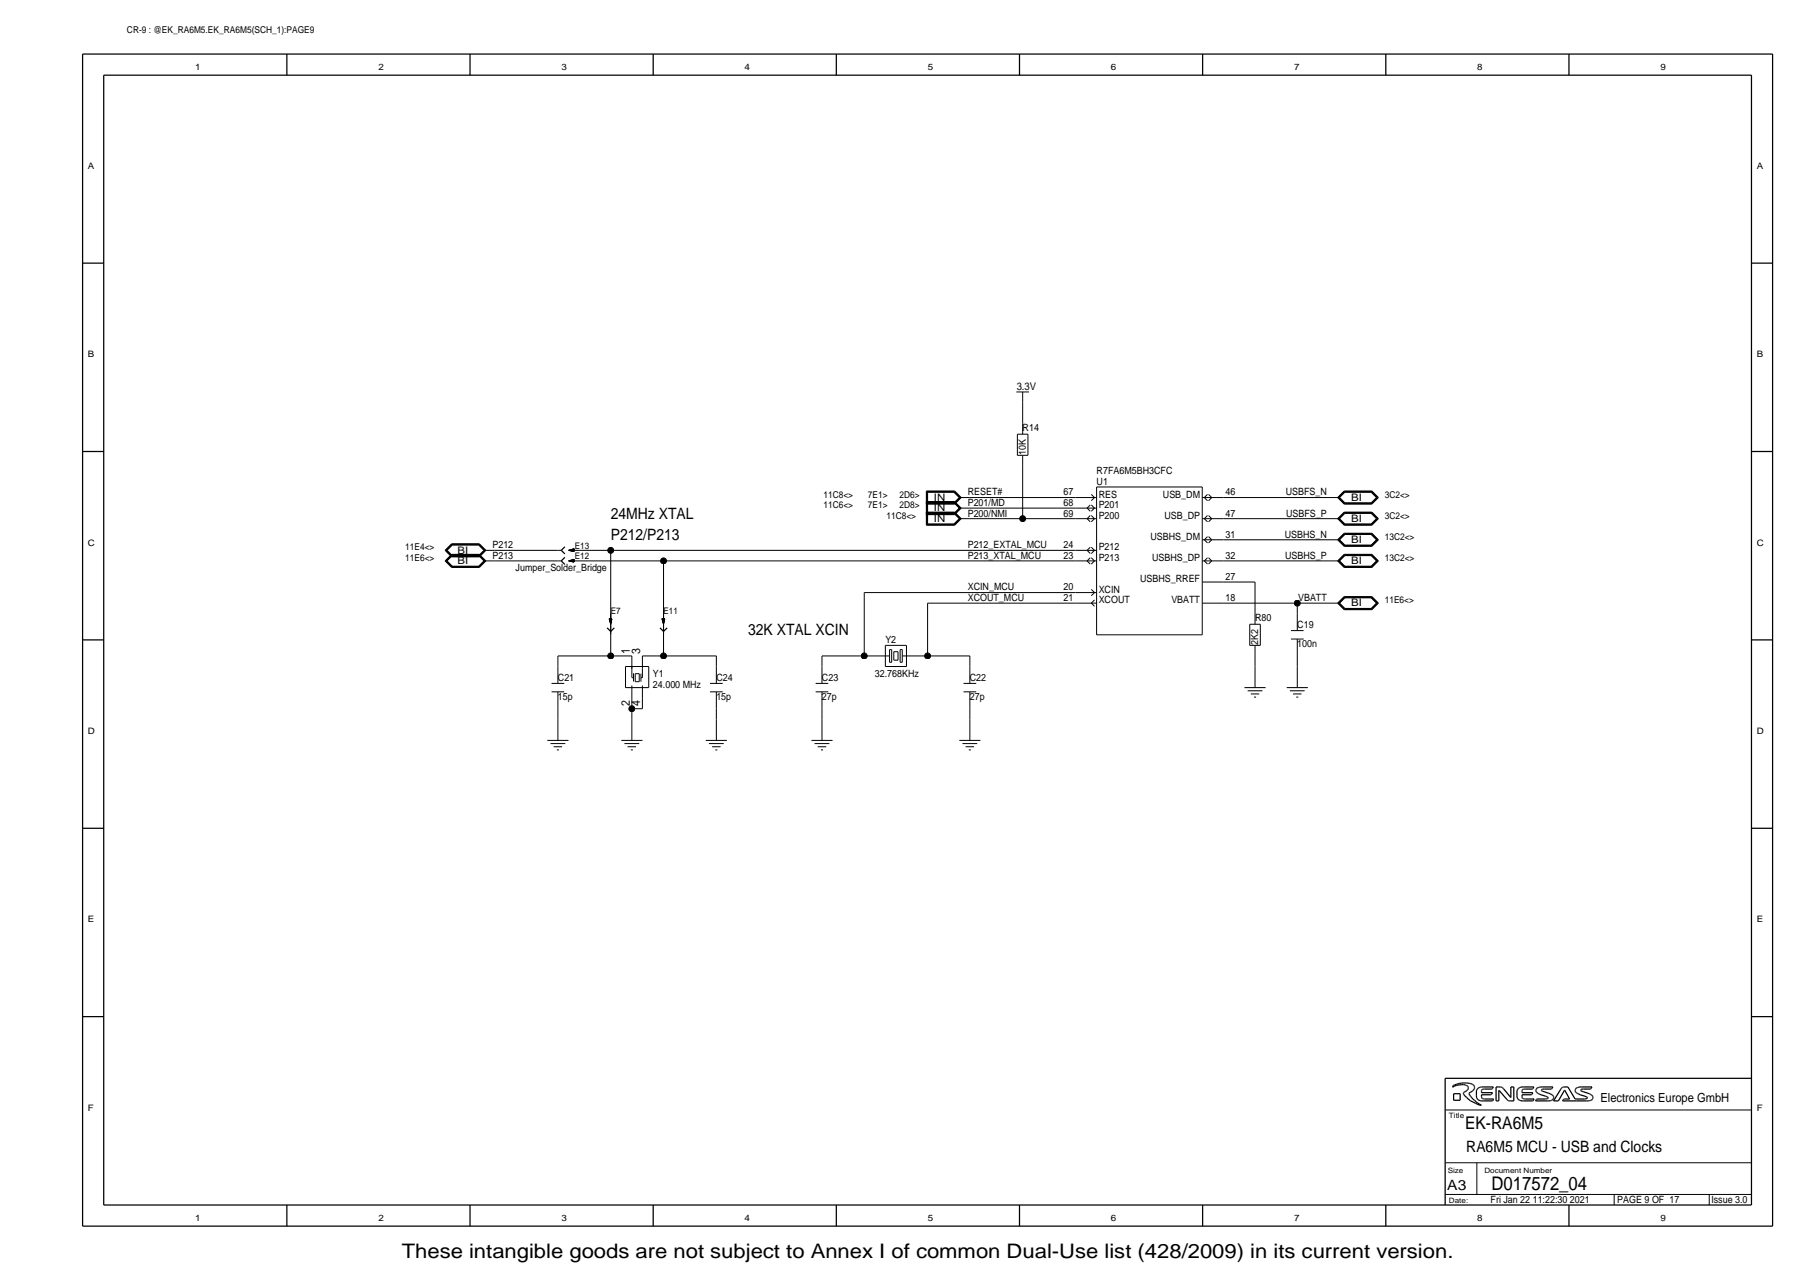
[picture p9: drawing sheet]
<svg xmlns="http://www.w3.org/2000/svg" width="433mm" height="309mm" viewBox="0 0 433 309" stroke-linecap="round" stroke-linejoin="round" font-family="sans-serif">
<g fill="none" stroke="#000" stroke-width=".24">
<path d="M244.4 94.3h3zM245.9 96.8v5.1zM245.9 94.3v2.5zM222.8 118.1v3.2zM222.8 118.1h6.8zM222.9 118.2h6.6zM222.9 118.2v3zM223 118.3h6.5zM223 118.3v2.8zM223.1 118.4h6.3zM223.1 118.4v2.6zM229.4 118.4l1.3 1.3z"/>
<path d="M229.5 118.3l1.3 1.4zM229.5 118.2l1.5 1.5zM229.6 118.1l1.5 1.6zM230.7 119.7h2.5zM233.2 119.7h25.4zM244.7 109.5h2.5zM244.7 104.4v5.1zM244.7 104.4h2.5zM245.9 112.1v12.7zM245.9 101.9v2.5zM245.9 109.5v2.6zM247.2 104.4v5.1z"/>
<path d="M258.6 119.7h5.1zM262.4 118.9l.8 .8zM263.2 119.7l-.8 .7zM263.7 117.1h25.4zM263.7 117.1v35.6zM289.1 119.7h5.1zM289.1 117.1v35.6zM289.6 119.7l.8 .7zM290.4 118.9l-.8 .8zM290.6 118.9l.8 .8zM294.2 119.7h25.4zM319.6 119.7h2.5z"/>
<path d="M321.7 119.7l1.5-1.6zM321.7 119.7l1.5 1.6zM321.8 119.7l1.5-1.5zM321.8 119.7l1.5 1.5zM322 119.7l1.3-1.4zM322 119.7l1.3 1.4zM322.1 119.7l1.3-1.3zM322.1 119.7l1.3 1.3zM323.2 118.1h6.7zM323.3 118.2h6.5zM323.3 118.3h6.5zM323.4 118.4h6.3z"/>
<path d="M329.7 118.4l1.3 1.3zM329.8 118.3l1.4 1.4zM329.8 118.2l1.5 1.5zM329.9 118.1l1.6 1.6zM331.2 119.7l-1.4 1.4zM331.3 119.7l-1.5 1.5zM107 134.9l1.6-1.5zM107 134.9l1.6 1.6zM107 132.4l1.6-1.6zM107 132.4l1.6 1.6zM107.2 134.9l1.5 1.5zM107.2 132.4l1.5 1.5z"/>
<path d="M107.3 134.9l1.4-1.3zM107.3 134.9l1.4 1.4zM107.3 132.4l1.4-1.4zM107.3 132.4l1.4 1.4zM107.5 134.9l1.3 1.3zM107.5 132.4l1.3-1.3zM107.5 132.4l1.3 1.3zM108.6 136.5h6.7zM108.6 133.4h6.7zM108.6 134h6.7zM108.6 130.8h6.7zM108.7 133.5l-1.5 1.4z"/>
<path d="M108.7 136.4h6.5zM108.7 133.5h6.5zM108.7 130.9l-1.5 1.5zM108.7 133.9h6.5zM108.7 130.9h6.5zM108.7 136.3h6.5zM108.7 133.6h6.5zM108.7 133.8h6.5zM108.7 131h6.5zM108.8 133.7l-1.3 1.2zM108.8 136.2h6.3zM108.8 133.7h6.3z"/>
<path d="M108.8 131.1h6.3zM115.1 136.2l1.3-1.3zM115.1 133.7l1.3 1.2zM115.1 133.7l1.3-1.3zM115.1 131.1l1.3 1.3zM115.2 136.3l1.3-1.4zM115.2 133.6l1.3 1.3zM115.2 133.8l1.3-1.4zM115.2 131l1.3 1.4zM115.2 136.4l1.5-1.5zM115.2 133.5l1.5 1.4zM115.2 133.9l1.5-1.5z"/>
<path d="M115.2 130.9l1.5 1.5zM115.3 136.5l1.5-1.6zM115.3 133.4l1.5 1.5zM115.3 134l1.5-1.6zM115.3 130.8l1.5 1.6zM116.4 134.9h2.5zM116.4 132.4h2.5zM118.9 134.9h15.3zM118.9 132.4h15.3zM134.2 134.9h.8zM134.2 132.4h.8zM136.7 134.9l1.3 .3z"/>
<path d="M136.7 134.9l1.4-.4zM136.7 134.9h2.5zM136.7 132.4l1.3 .3zM136.7 132.4l1.4-.4zM136.7 132.4h2.5zM136.9 134.9h1zM136.9 134.9l.4 .1zM136.9 132.3l1 .1zM136.9 132.4l.4 .1zM136.9 132.3h1zM137 134.9l1-.3zM137 134.9l1 .2z"/>
<path d="M137 132.3l1-.2zM137 132.4l1 .2zM137 134.9l.9-.2zM137 132.3l.9-.2zM137.1 135h.8zM137.1 134.9l.9-.2zM137.1 132.4l.8 .1zM137.1 132.3l.9-.1zM137.2 134.9l.8 .1zM137.2 132.4h.8zM137.2 135h.7zM137.2 132.4h.7z"/>
<path d="M137.3 135l.7 .2zM137.3 134.9l.6-.1zM137.3 132.5l.7 .1zM137.3 132.3l.6-.1zM137.4 135l.6 .2zM137.4 132.4l.6 .2zM137.4 134.9l.6-.1zM137.4 132.3h.6zM137.6 135l.3 .1zM137.6 135l.3-.1zM137.6 135l.4 .1zM137.6 132.5h.3z"/>
<path d="M137.6 132.4l.3-.1zM137.6 132.4l.4 .2zM137.7 134.7l.2-.1zM137.7 132.1h.2zM137.8 135h.1zM137.8 132.5h.1zM137.8 134.7h.1M137.8 134.9v.2zM137.8 132.2h.1M137.8 132.4v.1zM137.9 135h.1M137.9 132.4h.1"/>
<path d="M137.9 134.6v.5zM137.9 132v.6zM138 134.5v.6zM138 134.6v.6zM138 132v.6zM138 134.5v.7zM138.1 134.5v.7zM138.1 132v.7zM139.2 134.9h20.4zM139.2 132.4h7.7zM146.9 132.4h111.7zM146.9 132.4v15.2z"/>
<path d="M159.6 134.9v12.7zM159.6 134.9h99zM222.8 123.2v3.1zM222.8 126.3h6.8zM222.8 123.2h6.8zM222.8 120.6v3.2zM222.8 123.8h6.8zM222.8 120.6h6.8zM222.8 121.3h6.8zM222.9 123.3h6.6zM222.9 123.3v2.9zM222.9 126.2h6.6z"/>
<path d="M222.9 120.8h6.6zM222.9 120.8v2.9zM222.9 123.7h6.6zM222.9 121.2h6.6zM223 123.4h6.5zM223 123.4v2.7zM223 126.1h6.5zM223 120.9h6.5zM223 120.9v2.7zM223 123.6h6.5zM223 121.1h6.5zM223.1 123.5h6.3z"/>
<path d="M223.1 123.5v2.5zM223.1 126h6.3zM223.1 121h6.3zM223.1 121v2.5zM229.4 123.5l1.3 1.3zM229.4 126l1.3-1.2zM229.4 121l1.3 1.2zM229.4 123.5l1.3-1.3zM229.4 121l1.3-1.3zM229.5 123.4l1.3 1.4zM229.5 126.1l1.3-1.3zM229.5 120.9l1.3 1.3z"/>
<path d="M229.5 121.1l1.3-1.4zM229.5 123.3l1.5 1.5zM229.5 126.2l1.5-1.4zM229.5 120.8l1.5 1.4zM229.5 123.7l1.5-1.5zM229.5 121.2l1.5-1.5zM229.6 123.2l1.5 1.6zM229.6 126.3l1.5-1.5zM229.6 120.6l1.5 1.6zM229.6 123.8l1.5-1.6zM229.6 121.3l1.5-1.6zM230.7 124.8h2.5z"/>
<path d="M230.7 122.2h2.5zM230.8 122.2l-1.3 1.4zM233.2 124.8h12.7zM233.2 122.2h25.4zM245.9 124.8h12.7zM258.6 134.9h5.1zM258.6 132.4h5.1zM258.6 122.2h5.1zM258.6 124.8h5.1zM261.4 134.9l.8 .8zM261.4 132.4l.8 .7zM261.4 122.2l.8 .8z"/>
<path d="M261.4 122.2l.8-.7zM261.4 124.8l.8 .7zM262.2 134.2l-.8 .7zM262.2 131.6l-.8 .8zM262.2 124l-.8 .8zM262.4 134.2l.8 .7zM262.4 131.6l.8 .8zM262.4 121.5l.8 .7zM262.4 124l.8 .8zM263.2 134.9l-.8 .8zM263.2 132.4l-.8 .7zM263.2 122.2l-.8 .8z"/>
<path d="M263.2 124.8l-.8 .7zM289.1 134.9h5.1zM289.1 129.8h5.1zM289.1 124.8h5.1zM289.6 134.9l.8 .8zM289.6 134.9l.8-.7zM289.6 129.8l.8 .8zM289.6 129.8l.8-.7zM289.6 124.8l.8 .7zM289.6 124.8l.8-.8zM290.6 135.7l.8-.8zM290.6 134.2l.8 .7z"/>
<path d="M290.6 130.6l.8-.8zM290.6 129.1l.8 .7zM290.6 125.5l.8-.7zM290.6 124l.8 .8zM290.6 120.4l.8-.7zM294.2 124.8h25.4zM294.2 129.8h25.4zM294.2 134.9h25.4zM319.6 129.8h2.5zM319.6 134.9h2.5zM319.6 124.8h2.5zM321.7 129.8l1.5-1.5z"/>
<path d="M321.7 129.8l1.5 1.6zM321.7 134.9l1.5-1.5zM321.7 134.9l1.5 1.6zM321.7 124.8l1.5 1.5zM321.8 129.8l1.5-1.4zM321.8 129.8l1.5 1.5zM321.8 134.9l1.5-1.4zM321.8 134.9l1.5 1.5zM321.8 124.8l1.5-1.5zM321.8 124.8l1.5 1.4zM322 129.8l1.3-1.3zM322 129.8l1.3 1.4z"/>
<path d="M322 134.9l1.3-1.3zM322 134.9l1.3 1.4zM322 124.8l1.3 1.3zM322.1 129.8l1.3 1.3zM322.1 134.9l1.3 1.3zM322.1 124.8l1.3 1.2zM323.2 131.4h6.7zM323.2 128.3h6.7zM323.2 136.5h6.7zM323.2 133.4h6.7zM323.2 123.2l-1.5 1.6zM323.2 126.3h6.7z"/>
<path d="M323.2 123.2h6.7zM323.2 121.3h6.7zM323.3 131.3h6.5zM323.3 128.4h6.5zM323.3 136.4h6.5zM323.3 133.5h6.5zM323.3 126.2h6.5zM323.3 123.3h6.5zM323.3 121.2h6.5zM323.3 131.2h6.5zM323.3 128.5h6.5zM323.3 136.3h6.5z"/>
<path d="M323.3 133.6h6.5zM323.3 123.4l-1.3 1.4zM323.3 126.1h6.5zM323.3 123.4h6.5zM323.3 121.1h6.5zM323.4 128.6l-1.3 1.2zM323.4 131.1h6.3zM323.4 128.6h6.3zM323.4 133.7l-1.3 1.2zM323.4 136.2h6.3zM323.4 133.7h6.3zM323.4 123.5l-1.3 1.3z"/>
<path d="M323.4 126h6.3zM323.4 123.5h6.3zM323.4 121h6.3zM329.7 128.6l1.3 1.2zM329.7 133.7l1.3 1.2zM329.7 126l1.3-1.2zM329.7 123.5l1.3 1.3zM329.7 121l1.3-1.3zM329.8 128.5l1.4 1.3zM329.8 133.6l1.4 1.3zM329.8 126.1l1.4-1.3zM329.8 123.4l1.4 1.4z"/>
<path d="M329.8 128.4l1.5 1.4zM329.8 133.5l1.5 1.4zM329.8 126.2l1.5-1.4zM329.8 123.3l1.5 1.5zM329.9 128.3l1.6 1.5zM329.9 133.4l1.6 1.5zM329.9 123.2l1.6 1.6zM329.9 121.3l1.6-1.6zM331 129.8l-1.3 1.3zM331 134.9l-1.3 1.3zM331.2 129.8l-1.4 1.4zM331.2 134.9l-1.4 1.4z"/>
<path d="M331.3 129.8l-1.5 1.5zM331.3 134.9l-1.5 1.5zM331.5 129.8l-1.6 1.6zM331.5 134.9l-1.6 1.6zM331.5 124.8l-1.6 1.5zM134.2 157.8h12.7zM134.2 157.8v2.5zM146.5 148.9l.6-.1zM146.5 148.8h.6zM146.5 148.8h.7zM146.5 148.8l.4 1.4zM146.5 148.8l.6 .1z"/>
<path d="M146.5 148.9h.6zM146.6 148.9v.3zM146.6 148.9l.2 1zM146.7 149h.1M146.7 148.9l.1 .9zM146.7 148.9l.1 .7zM146.8 148.9v.6zM146.8 148.9l.1 .4zM146.8 149.3v.7zM146.8 148.9v.4zM146.9 157.8h5zM146.9 152.7v5.1z"/>
<path d="M146.9 147.6v2.6zM146.9 147.6v5.1zM146.9 148.9l-.1 1.1zM146.9 149h.1zM146.9 149h.1M146.9 148.9v.2zM146.9 148.9v.8zM147 148.9v.2zM147 149.6l-.1 .4zM147 148.9l-.1 .9zM147 148.9v.4zM147.1 148.9l-.2 .4z"/>
<path d="M147.1 148.9l-.2 1zM147.1 148.9l-.2 .6zM147.1 148.9l-.1 .7zM147.2 148.8l-.3 1.4zM151.9 157.8v2.5zM154.5 157.8h5.1zM154.5 157.8v2.5zM159.2 148.9l.6-.1zM159.2 148.8h.6zM159.2 148.8h.7zM159.2 148.8l.4 1.4zM159.2 148.8l.6 .1z"/>
<path d="M159.2 148.9h.6zM159.3 148.9v.3zM159.3 148.9l.2 1zM159.4 149h.1M159.4 148.9l.1 .9zM159.4 148.9l.1 .7zM159.5 148.9v.6zM159.5 148.9l.1 .4zM159.5 149.3v.7zM159.5 148.9v.4zM159.6 157.8h12.7zM159.6 152.7v5.1z"/>
<path d="M159.6 147.6v2.6zM159.6 147.6v5.1zM159.6 148.9l-.1 1.1zM159.6 149h.1zM159.6 149h.1M159.6 148.9v.2zM159.6 148.9v.8zM159.7 148.9v.2zM159.7 149.6l-.1 .4zM159.7 148.9l-.1 .9zM159.7 148.9v.4zM159.8 148.9l-.2 .4z"/>
<path d="M159.8 148.9l-.2 1zM159.8 148.9l-.2 .6zM159.8 148.9l-.1 .7zM159.9 148.8l-.3 1.4zM172.3 157.8v2.5zM197.7 157.8h10.1zM197.7 157.8v2.5zM207.8 142.5v15.3zM207.8 157.8h2.6zM207.8 142.5h50.8zM210.4 157.8h2.5zM212.9 155.2v5.1z"/>
<path d="M212.9 155.2h5.1zM212.9 157.8h1zM213.9 156.3v3zM213.9 159.3h.5zM213.9 156.3h.5zM214.4 156.3v3zM214.9 156.8v2zM214.9 158.8h1.1zM214.9 156.8h1.1zM216 156.8v2zM216.5 159.3h.5zM216.5 156.3v3z"/>
<path d="M216.5 156.3h.5zM217 157.8h1zM217 156.3v3zM218 157.8h2.5zM218 155.2v5.1zM220.5 157.8h2.6zM223.1 145.1h35.5zM223.1 145.1v12.7zM223.1 157.8h10.1zM233.2 157.8v2.5zM258.6 145.1h5.1zM258.6 142.5h5.1z"/>
<path d="M262.4 145.1l.8 .7zM262.4 141.8l.8 .7zM263.2 144.3l-.8 .8zM263.2 142.5l-.8 .8zM263.7 152.7h25.4zM289.1 145.1h5.1zM289.1 140h5.1zM294.2 140h7.6zM294.2 145.1h17.8zM300.5 155.2h2.6zM300.5 150.2v5zM300.5 150.2h2.6z"/>
<path d="M301.8 157.8v2.5zM301.8 140v7.6zM301.8 147.6v2.6zM301.8 155.2v2.6zM303.1 150.2v5zM310.4 151.7h3.1zM310.4 153.7h3.1zM312 157.8v2.5zM312 145.1v2.5zM312 145.1h7.6zM312 147.6v4.1zM312 153.7v4.1z"/>
<path d="M319.6 145.1h2.5zM321.7 145.1l1.5-1.6zM321.7 145.1l1.5 1.6zM321.8 145.1l1.5-1.5zM321.8 145.1l1.5 1.5zM322 145.1l1.3-1.4zM322 145.1l1.3 1.4zM322.1 145.1l1.3 1.3zM323.2 146.7h6.7zM323.2 143.5h6.7zM323.3 146.6h6.5zM323.3 143.6h6.5z"/>
<path d="M323.3 146.5h6.5zM323.3 143.7h6.5zM323.4 143.8l-1.3 1.3zM323.4 146.4h6.3zM323.4 143.8h6.3zM329.7 146.4l1.3-1.3zM329.7 143.8l1.3 1.3zM329.8 143.7l1.4 1.4zM329.8 143.6l1.5 1.5zM329.9 146.7l1.6-1.6zM329.9 143.5l1.6 1.6zM331.2 145.1l-1.4 1.4z"/>
<path d="M331.3 145.1l-1.5 1.5zM131.6 178.1h5.1zM132.4 178.9h3.5zM132.6 164.4h3.1zM132.6 166.4h3.1zM133.1 179.6h2.1zM134.2 170.5v2.5zM134.2 160.3v4.1zM134.2 166.4v4.1zM134.2 173v5.1zM149.4 178.1h5.1zM150.2 178.9h3.5z"/>
<path d="M150.4 165.4h5.6zM150.4 160.3v5.1zM150.4 160.3h5.6zM150.9 179.6h2.1zM151.9 170.5h2.6zM151.9 167.9v2.6zM151.9 170.5v2.5zM151.9 165.4v2.5zM151.9 160.3v2.7zM151.9 164.9v.5zM151.9 160.3v.5zM151.9 173v5.1z"/>
<path d="M152 163h.3zM152.3 162v1.9zM152.8 164h.9zM152.8 162.1h.9zM152.8 162.1v1.9zM153.7 162.1v1.9zM154.1 163h.4zM154.1 162.1v1.9zM154.5 167.9v2.6zM154.5 165.4v2.5zM154.5 160.8v2.2zM154.5 164.9v.5z"/>
<path d="M154.5 160.3v.5zM156 160.3v5.1zM169.7 178.1h5.1zM170.5 178.9h3.5zM170.7 164.4h3.1zM170.7 166.4h3.1zM171.2 179.6h2.1zM172.3 170.5v2.5zM172.3 160.3v4.1zM172.3 166.4v4.1zM172.3 173v5.1zM195.1 178.1h5.1z"/>
<path d="M195.9 178.9h3.5zM196.1 164.4h3.1zM196.1 166.4h3.1zM196.6 179.6h2.1zM197.7 170.5v2.5zM197.7 160.3v4.1zM197.7 166.4v4.1zM197.7 173v5.1zM212.9 160.3h5.1zM230.7 178.1h5.1zM231.4 178.9h3.6zM231.7 164.4h3z"/>
<path d="M231.7 166.4h3zM232.2 179.6h2zM233.2 170.5v2.5zM233.2 173v5.1zM233.2 160.3v4.1zM233.2 166.4v4.1zM299.3 165.4h5zM300 166.2h3.6zM300.8 166.9h2zM301.5 167.7h.6zM301.8 160.3v5.1zM309.4 165.4h5.1z"/>
<path d="M310.2 166.2h3.5zM310.9 166.9h2.1zM311.7 167.7h.5zM312 160.3v5.1zM133.9 180.4h.5zM151.7 180.4h.5zM172 180.4h.5zM197.4 180.4h.5zM233 180.4h.5zM347.5 267h73.7zM347.5 279.7h73.7zM355.1 279.7v7.6z"/>
<path d="M347.5 287.3h73.7zM388.2 287.3v2.6zM411 287.3v2.6z"/>
</g>
<g fill="#000" stroke="#000" stroke-width=".24">
<circle cx="146.9" cy="132.4" r=".71"/>
<circle cx="159.6" cy="134.9" r=".71"/>
<circle cx="245.9" cy="124.8" r=".71"/>
<circle cx="146.9" cy="157.8" r=".71"/>
<circle cx="159.6" cy="157.8" r=".71"/>
<circle cx="207.8" cy="157.8" r=".71"/>
<circle cx="223.1" cy="157.8" r=".71"/>
<circle cx="312" cy="145.1" r=".71"/>
<circle cx="151.9" cy="170.5" r=".71"/>
</g>
<g fill="none" stroke="#000" stroke-width=".3">
<path d="M19.9 13v281.9zM19.9 13h406.4zM24.9 18.1h396.3zM24.9 18.1v271.8zM69 13v5.1zM113 13v5.1zM157.1 13v5.1zM201.1 13v5.1zM245.2 13v5.1zM289.2 13v5.1zM333.2 13v5.1zM377.3 13v5.1z"/>
<path d="M421.2 18.1v271.8zM426.3 13v281.9zM19.9 63.3h5zM421.2 63.3h5.1zM19.9 108.6h5zM421.2 108.6h5.1zM135 134.9l.8 .9zM135 134.9l.8-.8zM135 132.4l.8 .8zM135 132.4l.8-.9zM19.9 153.9h5zM146 151l.9 .9z"/>
<path d="M146.9 151.9l.8-.9zM158.7 151l.9 .9zM159.6 151.9l.8-.9zM421.2 153.9h5.1zM19.9 199.2h5zM421.2 199.2h5.1zM19.9 244.6h5zM347.5 259.4v30.5zM347.5 259.4h73.7zM421.2 244.6h5.1zM349.4 261.5h.1M349.4 261.3h.1"/>
<path d="M349.4 261.3l-.1 .2zM349.4 261.2h.1M349.4 261.5l.4-.2zM349.5 261.1l.4-.1zM349.6 263.1h1.5zM349.6 264.7h1.5zM349.6 263.1v1.6zM349.8 261.3l.4-.2zM349.9 261l.4-.2zM350.2 261.1l.4-.1zM350.3 260.8l.3-.1zM350.6 260.7l.4-.1z"/>
<path d="M350.6 261h.5zM351 260.6h.4zM351.1 261l.4-.1zM351.1 263.1v1.6zM351.4 260.6l.4-.1zM351.5 260.9h.4zM351.8 260.5h.4zM351.9 262.9h.1M351.9 262.9v.2zM351.9 263.1l.1 .1zM351.9 260.9l.4 .1zM351.9 262.8h.1"/>
<path d="M352 262.8h.1M352 263.2l.2 .4zM352.1 262.7l.4-.2zM352.2 260.5h.5zM352.2 263.6l.5 .4zM352.3 261l.2 .1zM352.5 262.5l.2-.1zM352.5 261.1h.2zM352.7 260.5l.3 .1zM352.7 261.1l.1 .1zM352.7 264l.4 .4zM352.8 261.2l.2 .1z"/>
<path d="M352.8 262.2l.2-.1zM352.8 262.2l-.1 .2zM353 261.3v.1zM353 260.6h.3zM353.1 261.5h.1M353.1 261.6h.1M353.1 261.9l-.1 .2zM353.1 264.4l.5 .4zM353.1 261.6v.2zM353.1 261.8v.1zM353.3 263.1h.1M353.3 263h.1"/>
<path d="M353.3 260.6l.4 .1zM353.3 263.2l.1 .2zM353.3 262.9h.1M353.3 262.9l.2-.1zM353.4 263.4l.3 .4zM353.5 262.8l.2-.1zM353.6 264.8l.6 .3zM353.7 260.7l.2 .1zM353.7 263.8l.2 .3zM353.7 262.7l.3-.2zM353.9 260.8l.2 .1zM353.9 264.1l.3 .3z"/>
<path d="M354.1 260.9l.2 .1zM354.1 262.4l-.1 .1zM354.1 262.4l.2-.2zM354.2 265.1l.6 .3zM354.2 264.4l.4 .3zM354.3 261l.2 .2zM354.5 261.2l.1 .2zM354.5 262l-.2 .2zM354.6 264.7l.3 .3zM354.6 261.8l-.1 .2zM354.6 261.6v.2zM354.6 261.4v.2z"/>
<path d="M354.8 265.4l.6 .3zM354.9 265l.4 .3zM355 263.9l.1 .3zM355 263.6v.3zM355 262.7v.9zM355 262.4v.3zM355.1 264.2l.2 .2zM355.1 262.1l-.1 .3zM355.3 264.4l.1 .2zM355.3 261.9l-.2 .2zM355.3 261.9l.1-.1zM355.3 265.3l.5 .3z"/>
<path d="M355.4 265.7l.7 .2zM355.4 264.6l.3 .1zM355.4 261.8l.3-.2zM355.7 264.7l.3 .1zM355.7 261.6l.3-.1zM355.8 265.6l.4 .2zM356 264.8h.3zM356 261.5h.3zM356.1 265.9h.1M356.2 265.9h.1M356.2 265.8h.1M356.3 262.3v.2z"/>
<path d="M356.3 262.5v.3zM356.3 262.8h2.6zM356.3 263.3h2.2zM356.3 263.3v.5zM356.3 263.9h.1M356.3 263.9v.2zM356.3 264.8h.4zM356.3 261.5h.4zM356.3 262.3h.1M356.3 264.2h.1M356.4 264.2h.1M356.4 262.1l.1-.1z"/>
<path d="M356.3 262.2h.1M356.5 264.3h.1M356.5 262h.1zM356.5 264.3h.2zM356.6 262h.2zM356.7 264.3l.1 .1zM356.7 264.8h2.1zM356.7 261.5h2.4zM356.8 262h.2zM356.8 264.4h.2zM357 264.4h2.2zM357 262h1.7z"/>
<path d="M358.5 263.3h.1M358.6 263.3h.1M358.7 262h.1M358.8 264.8h.1M358.9 262.8l-.3 .4zM358.9 264.8h.1M358.9 261.9h.1M359.1 261.5l-.2 .3zM359.2 264.4l-.2 .4zM359.8 261.5h.6zM359.8 261.5v3.3zM359.8 264.8h.6z"/>
<path d="M360.4 261.5h.4zM360.4 262.3v2.5zM360.5 262.3h.1M360.5 262.3l1.9 2.2zM360.8 261.5h.2zM361 261.5h.1zM361.1 261.5l.1 .1zM361.2 261.6h.1M361.3 261.7l.2 .2zM361.5 261.9l1.8 2.1zM362.4 264.5l.2 .2zM362.6 264.8h.1"/>
<path d="M362.6 264.8h.2zM362.8 264.8h.2zM363 264.8h.3zM363.3 264h.1M363.3 264.8h.7zM363.3 261.5h.7zM363.3 261.5v2.5zM364 261.5v3.3zM364.8 263.9l.1 .3zM364.8 263.6v.3zM364.8 262.7v.9zM364.8 262.4v.3z"/>
<path d="M364.9 264.2l.1 .2zM364.9 262.1l-.1 .3zM365 264.4l.2 .2zM365 261.9l-.1 .2zM365 261.9l.2-.1zM365.2 264.6l.3 .1zM365.2 261.8l.2-.2zM365.4 261.6l.3-.1zM365.5 264.7l.2 .1zM365.7 264.8h.3zM365.7 261.5h.3zM366 262.3v.2z"/>
<path d="M366 262.5v.3zM366 262.8h2.6zM366 263.3h2.2zM366 263.3v.5zM366 263.9h.1M366 263.9v.2zM366.1 264.2h.1M366 264.8h.4zM366 261.5h.4zM366 262.3h.1M366.2 264.2h.1M366.1 262.2h.1"/>
<path d="M366.3 264.3h.1M366.2 262h.2zM366.2 262l-.1 .1zM366.3 264.3h.1zM366.4 262h.1zM366.4 264.3l.2 .1zM366.4 264.8h2.2zM366.4 261.5h2.5zM366.5 262h.3zM366.6 264.4h.2zM366.8 264.4h2.1zM366.8 262h1.7z"/>
<path d="M368.2 263.3h.1M368.4 263.3h.1M368.5 262h.1M368.6 264.8h.1M368.6 262.8l-.2 .4zM368.6 261.9h.1M368.7 264.8h.1M368.9 261.5l-.2 .3zM368.9 264.4l-.2 .4zM369.3 264.8h2.8zM369.3 262.4h.1M369.3 262.3h.1"/>
<path d="M369.4 262.5l.1 .2zM369.4 262.1l-.1 .2zM369.4 262v.1zM369.5 262.7l.1 .1zM369.5 264.5l-.2 .3zM369.6 264.4h.1M369.6 262.8l.1 .1zM369.6 261.8l-.2 .2zM369.6 264.4h2zM369.7 261.7l-.1 .1zM369.7 261.7l.2-.1zM369.7 262.9l.2 .1z"/>
<path d="M369.9 263l.3 .2zM369.9 261.6l.3-.1zM370.2 263.2l.4 .1zM370.2 261.5h.3zM370.5 261.5h.4zM370.6 263.3l1.1 .4zM370.7 262.1h.1M370.7 262.2h.1M370.7 262.3h.1M370.7 262.3l.1 .1zM370.8 262h.1M370.8 262.4l.2 .1z"/>
<path d="M370.9 261.5h2.5zM370.9 262h.1M371 262h.3zM371 262.5l.3 .1zM371.3 262.6l1.1 .4zM371.3 262h1.7zM371.6 264.4l.4-.1zM371.7 263.7l.3 .1zM372 264.3h.2zM372 263.8l.2 .1zM372.1 264.8h.4zM372.2 264.3h.1"/>
<path d="M372.2 263.9h.1M372.3 264.2h.1M372.3 264v.1zM372.3 264.1h.1M372.4 263l.4 .1zM372.5 264.8h.3zM372.8 263.1l.2 .1zM372.8 264.8l.3-.1zM373 262h.1M373 263.2l.3 .2zM373.1 264.7l.2-.1zM373.1 261.9l.1-.1z"/>
<path d="M373.3 263.4l.1 .1zM373.4 261.5l-.2 .3zM373.4 263.5l.1 .2zM373.4 264.5l-.1 .1zM373.5 263.7l.1 .1zM373.5 264.3l-.1 .2zM373.6 264.8h1.2zM373.6 263.8v.1zM373.6 264.2l-.1 .1zM373.6 264h.1M373.6 264v.2zM375.3 262l-1.7 2.8z"/>
<path d="M375.4 261.9l-.1 .1zM375.5 261.8h.1M375.5 261.8l.1-.1zM375.7 261.6l-.1 .1zM375.8 261.5h.1M375.8 264.8h3.3zM375.8 261.5h.2zM376 264.5l-.2 .3zM376.1 264.4h.1M376 261.5h.3zM376.2 264.4h.1M376.2 264.4h1.2z"/>
<path d="M376.2 262.3l-1.4 2.5zM376.2 262.2h.1M376.2 262.3h.1M376.3 262.2l1.1 2.2zM376.3 261.5h.7zM377 261.5l1.8 2.9zM378.8 264.4h2.3zM378.8 262.3h.1M378.8 262.5l.1 .2zM378.8 262.4h.1M378.8 262.1v.2zM378.9 262.7l.1 .1z"/>
<path d="M378.9 262l-.1 .1zM379 261.8l-.1 .2zM379 261.8l.1-.1zM379 262.8l.2 .1zM379.1 264.8h2.4zM379.1 261.7l.3-.1zM379.2 262.9l.2 .1zM379.4 263l.3 .2zM379.4 261.6l.2-.1zM379.6 261.5h.3zM379.7 263.2l.3 .1zM379.9 261.5h.4z"/>
<path d="M380 263.3l1.2 .4zM380.1 262.1h.1M380.1 262.2h.1M380.1 262.3h.1M380.1 262.3l.1 .1zM380.2 262h.2zM380.2 262.1h.1M380.2 262.4l.2 .1zM380.3 261.5h2.5zM380.4 262h.4zM380.4 262.5l.3 .1zM380.7 262.6l1.2 .4z"/>
<path d="M380.8 262h1.7zM381.1 264.4l.3-.1zM381.2 263.7l.2 .1zM381.4 264.3h.2zM381.4 263.8l.2 .1zM381.5 264.8h.4zM381.7 264.3h.1M381.6 263.9h.1M381.7 264.2h.1M381.7 264.1h.1M381.7 264v.1zM381.9 263l.3 .1z"/>
<path d="M381.9 264.8h.3zM382.2 263.1l.3 .1zM382.2 264.8l.3-.1zM382.5 263.2l.2 .2zM382.5 264.7l.2-.1zM382.5 262h.1M382.6 261.9h.1M382.7 263.4l.1 .1zM382.7 264.6l.2-.1zM382.8 263.5l.2 .2zM382.8 261.5l-.2 .3zM383 263.8h.1"/>
<path d="M383 264.3l-.1 .2zM383 263.8v.1zM383.1 264h.1M383 264.2v.1zM383.1 264l-.1 .2zM19.9 294.9h406.4zM24.9 289.9h396.3zM69 289.9v5zM113 289.9v5zM157.1 289.9v5zM201.1 289.9v5zM245.2 289.9v5z"/>
<path d="M289.2 289.9v5zM333.2 289.9v5zM377.3 289.9v5z"/>
</g>
<text font-size="4.8" x="96.6" y="302.5">These intangible goods are not subject to Annex I of common Dual-Use list (428/2009) in its current version.</text>
<text font-size="4.5" x="358.6" y="286.3">D017572_04</text>
<text font-size="4.2" x="352.3" y="271.6">EK-RA6M5</text>
<g font-size="3.8">
<text x="146.9" y="124.8">24MHz XTAL</text>
<text x="146.9" y="129.8">P212/P213</text>
<text x="179.9" y="152.7">32K XTAL XCIN</text>
<text x="352.6" y="277.2">RA6M5 MCU - USB and Clocks</text>
</g>
<text font-size="3.4" x="348" y="286.3">A3</text>
<text font-size="3" x="384.9" y="265">Electronics Europe GmbH</text>
<g font-size="2.9">
<text x="151.4" y="157.3" transform="rotate(-90 151.4 157.3)">1</text>
<text x="154" y="157.3" transform="rotate(-90 154 157.3)">3</text>
<text x="151.4" y="169.9" transform="rotate(-90 151.4 169.9)">2</text>
<text x="154" y="169.9" transform="rotate(-90 154 169.9)">4</text>
</g>
<text font-size="2.6" x="244.5" y="93.8">3.3V</text>
<g font-size="2.5">
<text x="224.6" y="125.5">IN</text>
<text x="224.6" y="123">IN</text>
<text x="224.6" y="120.4">IN</text>
<text x="324.9" y="125.5">BI</text>
<text x="324.9" y="120.4">BI</text>
<text x="324.9" y="130.6">BI</text>
<text x="110" y="135.7">BI</text>
<text x="110" y="133.1">BI</text>
<text x="324.9" y="135.7">BI</text>
<text x="324.9" y="145.8">BI</text>
</g>
<g font-size="2.4">
<text x="245.9" y="103.7">R14</text>
<text x="246.7" y="109.5" transform="rotate(-90 246.7 109.5)">10K</text>
<text x="232.7" y="119.2">RESET#</text>
<text x="255.7" y="119.2">67</text>
<text x="263.7" y="116.6">U1</text>
<text x="263.7" y="114.1">R7FA6M5BH3CFC</text>
<text x="264.2" y="119.7">RES</text>
<text x="279.7" y="119.7">USB_DM</text>
<text x="294.7" y="119.2">46</text>
<text x="309.2" y="119.2">USBFS_N</text>
<text x="232.7" y="124.3">P200/NMI</text>
<text x="232.7" y="121.7">P201/MD</text>
<text x="255.7" y="121.7">68</text>
<text x="255.7" y="124.3">69</text>
<text x="264.2" y="122.2">P201</text>
<text x="264.2" y="124.8">P200</text>
<text x="280" y="124.8">USB_DP</text>
<text x="294.7" y="124.3">47</text>
<text x="309.3" y="124.3">USBFS_P</text>
<text x="118.4" y="131.9">P212</text>
<text x="232.7" y="131.9">P212_EXTAL_MCU</text>
<text x="255.7" y="131.9">24</text>
<text x="276.7" y="129.8">USBHS_DM</text>
<text x="294.7" y="129.3">31</text>
<text x="308.9" y="129.3">USBHS_N</text>
<text x="118.4" y="134.4">P213</text>
<text x="124" y="137.5">Jumper_Solder_Bridge</text>
<text x="232.7" y="134.4">P213_XTAL_MCU</text>
<text x="255.7" y="134.4">23</text>
<text x="264.2" y="134.9">P213</text>
<text x="264.2" y="132.4">P212</text>
<text x="277" y="134.9">USBHS_DP</text>
<text x="294.7" y="134.4">32</text>
<text x="309.1" y="134.4">USBHS_P</text>
<text x="232.7" y="142">XCIN_MCU</text>
<text x="255.7" y="142">20</text>
<text x="264.2" y="142.5">XCIN</text>
<text x="274.2" y="140">USBHS_RREF</text>
<text x="294.7" y="139.5">27</text>
<text x="232.7" y="144.6">XCOUT_MCU</text>
<text x="255.7" y="144.6">21</text>
<text x="264.2" y="145.1">XCOUT</text>
<text x="281.7" y="145.1">VBATT</text>
<text x="294.7" y="144.6">18</text>
<text x="301.8" y="149.4">R80</text>
<text x="312.2" y="144.6">VBATT</text>
<text x="212.9" y="154.7">Y2</text>
<text x="302.6" y="155.2" transform="rotate(-90 302.6 155.2)">2K2</text>
<text x="312" y="155.8">100n</text>
<text x="312" y="151.2">C19</text>
<text x="134.2" y="163.9">C21</text>
<text x="157" y="162.9">Y1</text>
<text x="157" y="165.4">24.000 MHz</text>
<text x="172.3" y="163.9">C24</text>
<text x="197.7" y="163.9">C23</text>
<text x="210.4" y="162.9">32.768KHz</text>
<text x="233.2" y="163.9">C22</text>
<text x="134.2" y="168.5">15p</text>
<text x="172.3" y="168.5">15p</text>
<text x="197.7" y="168.5">27p</text>
<text x="233.2" y="168.5">27p</text>
<text x="358.4" y="289.4">Fri Jan 22 11:22:30 2021</text>
<text x="388.9" y="289.4">PAGE 9 OF 17</text>
<text x="411.5" y="289.4">Issue 3.0</text>
</g>
<g font-size="2.3">
<text x="30.5" y="7.9">CR-9 : @EK_RA6M5.EK_RA6M5(SCH_1):PAGE9</text>
<text x="198" y="119.7">11C8&lt;&gt;</text>
<text x="208.7" y="119.7">7E1&gt;</text>
<text x="216.3" y="119.7">2D6&gt;</text>
<text x="333" y="119.7">3C2&lt;&gt;</text>
<text x="198" y="122.2">11C6&lt;&gt;</text>
<text x="208.7" y="122.2">7E1&gt;</text>
<text x="213.2" y="124.8">11C8&lt;&gt;</text>
<text x="216.3" y="122.2">2D8&gt;</text>
<text x="333" y="124.8">3C2&lt;&gt;</text>
<text x="333" y="129.8">13C2&lt;&gt;</text>
<text x="97.4" y="134.9">11E6&lt;&gt;</text>
<text x="97.4" y="132.4">11E4&lt;&gt;</text>
<text x="333" y="134.9">13C2&lt;&gt;</text>
<text x="333" y="145.1">11E6&lt;&gt;</text>
</g>
<g font-size="2.2">
<text x="138.2" y="134.6">E12</text>
<text x="138.2" y="132">E13</text>
<text x="146.9" y="147.6">E7</text>
<text x="159.6" y="147.6">E11</text>
</g>
<g font-size="2.1">
<text x="46.9" y="16.8">1</text>
<text x="91" y="16.8">2</text>
<text x="135" y="16.8">3</text>
<text x="179.1" y="16.8">4</text>
<text x="223.1" y="16.8">5</text>
<text x="267.2" y="16.8">6</text>
<text x="311.2" y="16.8">7</text>
<text x="355.2" y="16.8">8</text>
<text x="399.3" y="16.8">9</text>
<text x="21.1" y="40.6">A</text>
<text x="422.5" y="40.6">A</text>
<text x="21.1" y="86">B</text>
<text x="422.5" y="86">B</text>
<text x="21.1" y="131.3">C</text>
<text x="422.5" y="131.3">C</text>
<text x="21.1" y="176.6">D</text>
<text x="422.5" y="176.6">D</text>
<text x="21.1" y="221.9">E</text>
<text x="422.5" y="221.9">E</text>
<text x="21.1" y="267.2">F</text>
<text x="422.5" y="267.2">F</text>
<text x="46.9" y="293.7">1</text>
<text x="91" y="293.7">2</text>
<text x="135" y="293.7">3</text>
<text x="179.1" y="293.7">4</text>
<text x="223.1" y="293.7">5</text>
<text x="267.2" y="293.7">6</text>
<text x="311.2" y="293.7">7</text>
<text x="355.2" y="293.7">8</text>
<text x="399.3" y="293.7">9</text>
</g>
<g font-size="1.8">
<text x="348.4" y="269">Title</text>
<text x="348.1" y="282.1">Size</text>
<text x="357" y="282.1">Document Number</text>
<text x="348.4" y="289.4">Date:</text>
</g>
</svg>
